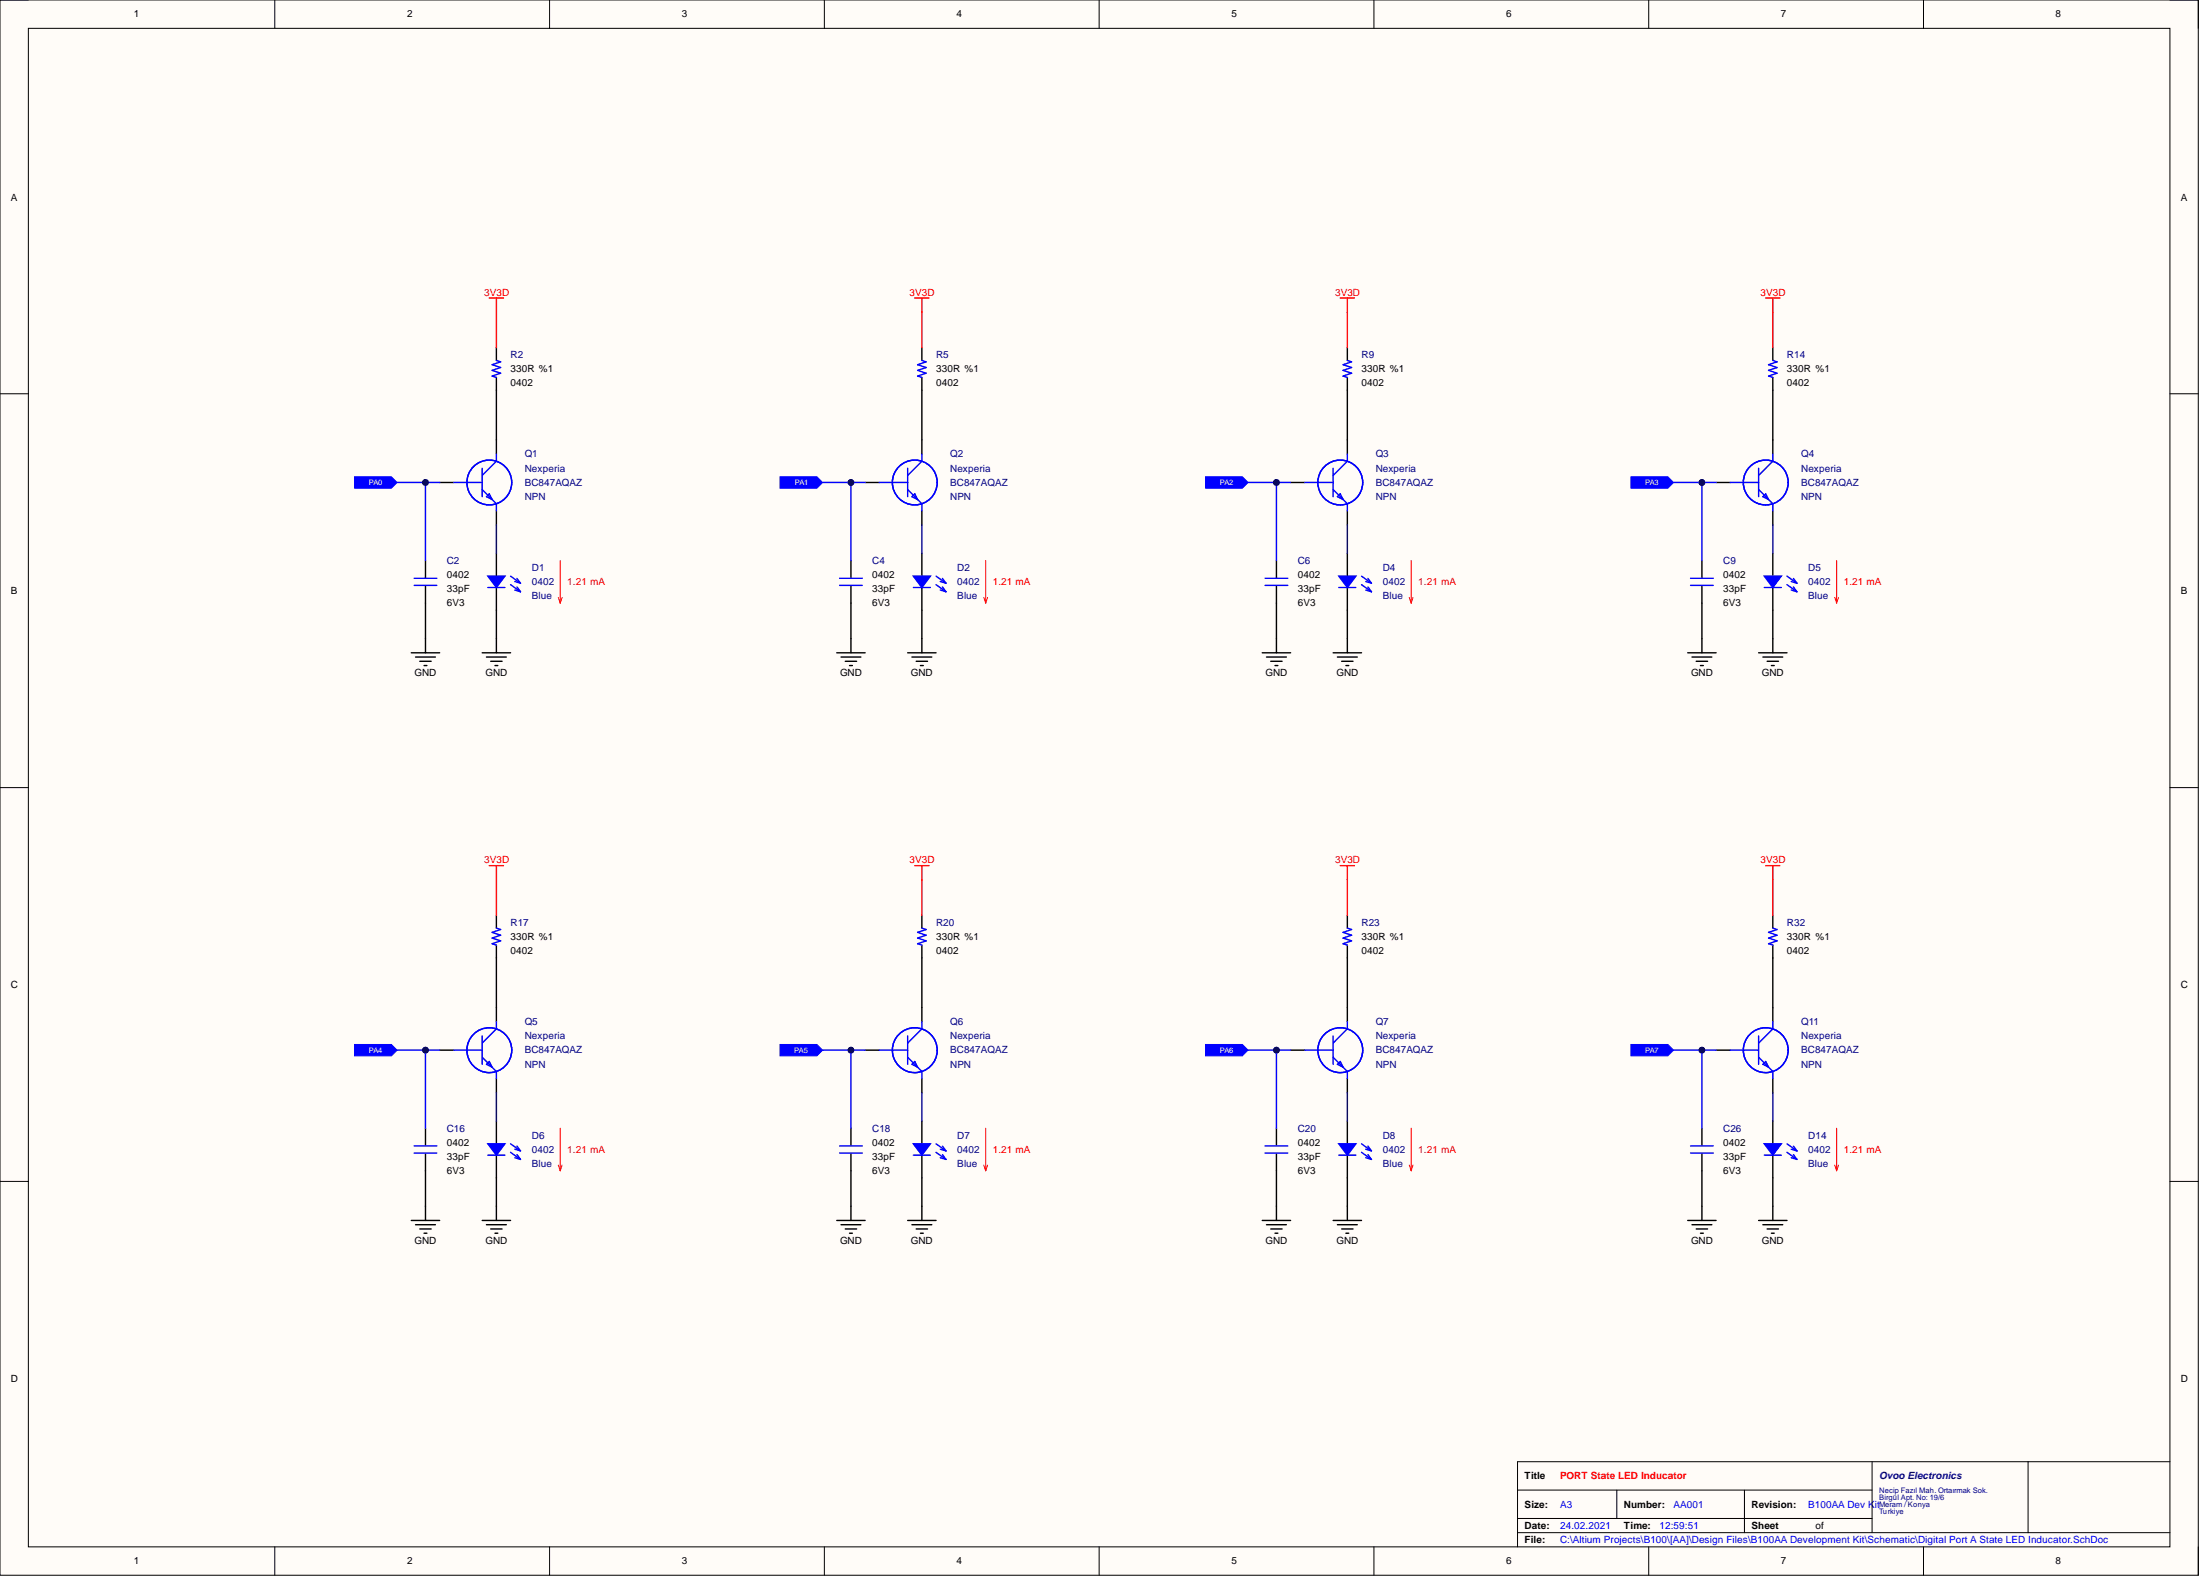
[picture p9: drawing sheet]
<svg xmlns="http://www.w3.org/2000/svg" width="393mm" height="282mm" viewBox="0 0 393 282" stroke-linecap="round" stroke-linejoin="round" font-family="sans-serif">
<path d="M0 0h393v281.6h-393z" fill-rule="evenodd" fill="#fffcf8"/>
<path d="M0 0h393v281.6h-393z" fill="none" stroke="#000" stroke-width=".18"/>
<path d="M5.1 5.1h382.9v271.4h-382.9z" fill-rule="evenodd" fill="#fffcf8"/>
<g fill="none" stroke="#000" stroke-width=".18">
<path d="M0 0h5.1M49.1 0v5.1M98.3 0v5.1M147.4 0v5.1M196.5 0v5.1M245.7 0v5.1M294.8 0v5.1M343.9 0v5.1M388 0h5v5.1M5.1 5.1h382.9v271.4h-382.9zM0 70.4h5.1M388 70.4h5"/>
<path d="M0 140.8h5.1M388 140.8h5M0 211.2h5.1M388 211.2h5M49.1 276.5v5.1M98.3 276.5v5.1M147.4 276.5v5.1M196.5 276.5v5.1M245.7 276.5v5.1M271.3 266.3h63.4M271.3 273.9h116.7M271.3 271.4h63.4"/>
<path d="M289.1 266.3v5.1M294.8 276.5v5.1M311.9 266.3v7.6M334.7 261.3v12.6M343.9 276.5v5.1M362.6 261.3v12.6M388 261.3h-116.7v15.2M393 276.5v5.1"/>
</g>
<g fill="none" stroke="#000" stroke-width=".25">
<path d="M88.8 62.1v2.3M88.8 67.5v2.2M88.8 78.6v2.6M78.6 86.2h2.5M88.8 91.3v2.5M88.8 98.9v4.1M73.5 116.7h5.1M74.3 117.4h3.5M75.1 118.2h2M75.8 119h.5M76.1 100.2v3M76.1 104.8v3"/>
<path d="M76.1 114.1v2.6M86.2 116.7h5.1M87 117.4h3.5M87.7 118.2h2.1M88.5 119h.5M88.8 105v4.1M88.8 114.1v2.6"/>
</g>
<path d="M87.5 53.3h2.5M88.8 53.3v2.5" fill="none" stroke="#f00" stroke-width=".25"/>
<path d="M99.8 106.8l.4 1M100.2 100.2v7.6M100.5 106.8l-.3 1" fill="none" stroke="#f00" stroke-width=".18"/>
<g fill="none" stroke="#00f" stroke-width=".25">
<path d="M88.8 64.4l.7 .3-1.5 .5 1.5 .5-1.5 .5 1.5 .5-1.5 .5 .8 .3M81.1 86.2h5.1M86.2 83.7v5.1M86.2 87.5l2.6 2.5v1.3M87.5 88.3l.5 1-1-.5zM88.8 81.2v1.2l-2.6 2.6M74 104.6h4.1M74 103.4h4.1M87.2 105h3.1"/>
<circle cx="87.5" cy="86.2" r="4"/>
</g>
<path d="M87.2 103h3.1l-1.5 2z" fill="#00f"/>
<path d="M87.2 103h3.1l-1.5 2zM91.3 103l1.8 1.2M91.3 104.5l1.8 1.3M92 103.9l1.1 .3M92 105.5l1.1 .3M92.4 103.4l.7 .8M92.4 104.9l.7 .9" fill="none" stroke="#00f" stroke-width=".25"/>
<path d="M63.4 85.2h6.6l1 1-1 1.1h-6.6z" fill-rule="evenodd" fill="#00f"/>
<path d="M63.4 85.2h6.6l1 1-1 1.1h-6.6z" fill="none" stroke="#00f" stroke-width=".18"/>
<g fill="none" stroke="#000" stroke-width=".25">
<path d="M164.8 62.1v2.3M164.8 67.5v2.2M164.8 78.6v2.6M154.7 86.2h2.5M164.8 91.3v2.5M164.8 98.9v4.1M149.6 116.7h5.1M150.4 117.4h3.5M151.1 118.2h2.1M151.9 119h.5M152.1 100.2v3M152.1 104.8v3"/>
<path d="M152.1 114.1v2.6M162.3 116.7h5.1M163 117.4h3.6M163.8 118.2h2M164.6 119h.5M164.8 105v4.1M164.8 114.1v2.6"/>
</g>
<path d="M163.6 53.3h2.5M164.8 53.3v2.5" fill="none" stroke="#f00" stroke-width=".25"/>
<path d="M175.9 106.8l.3 1M176.2 100.2v7.6M176.6 106.8l-.4 1" fill="none" stroke="#f00" stroke-width=".18"/>
<g fill="none" stroke="#00f" stroke-width=".25">
<path d="M164.8 64.4l.8 .3-1.5 .5 1.5 .5-1.5 .5 1.5 .5-1.5 .5 .7 .3M157.2 86.2h5.1M162.3 83.7v5.1M162.3 87.5l2.5 2.5v1.3M163.6 88.3l.5 1-1.1-.5zM164.8 81.2v1.2l-2.5 2.6M150.1 104.6h4.1M150.1 103.4h4.1M163.3 105h3"/>
<circle cx="163.6" cy="86.2" r="4"/>
</g>
<path d="M163.3 103h3l-1.5 2z" fill="#00f"/>
<path d="M163.3 103h3l-1.5 2zM167.4 103l1.7 1.2M167.4 104.5l1.7 1.3M168.1 103.9l1 .3M168.1 105.5l1 .3M168.5 103.4l.6 .8M168.5 104.9l.6 .9" fill="none" stroke="#00f" stroke-width=".25"/>
<path d="M139.5 85.2h6.6l1 1-1 1.1h-6.6z" fill-rule="evenodd" fill="#00f"/>
<path d="M139.5 85.2h6.6l1 1-1 1.1h-6.6z" fill="none" stroke="#00f" stroke-width=".18"/>
<g fill="none" stroke="#000" stroke-width=".25">
<path d="M240.9 62.1v2.3M240.9 67.5v2.2M240.9 78.6v2.6M230.8 86.2h2.5M240.9 91.3v2.5M240.9 98.9v4.1M225.7 116.7h5.1M226.4 117.4h3.6M227.2 118.2h2M228 119h.5M228.2 100.2v3M228.2 104.8v3"/>
<path d="M228.2 114.1v2.6M238.4 116.7h5M239.1 117.4h3.6M239.9 118.2h2M240.6 119h.5M240.9 105v4.1M240.9 114.1v2.6"/>
</g>
<path d="M239.6 53.3h2.6M240.9 53.3v2.5" fill="none" stroke="#f00" stroke-width=".25"/>
<path d="M252 106.8l.3 1M252.3 100.2v7.6M252.6 106.8l-.3 1" fill="none" stroke="#f00" stroke-width=".18"/>
<g fill="none" stroke="#00f" stroke-width=".25">
<path d="M240.9 64.4l.8 .3-1.6 .5 1.6 .5-1.6 .5 1.6 .5-1.6 .5 .8 .3M233.3 86.2h5.1M238.4 83.7v5.1M238.4 87.5l2.5 2.5v1.3M239.6 88.3l.5 1-1-.5zM240.9 81.2v1.2l-2.5 2.6M226.2 104.6h4M226.2 103.4h4M239.4 105h3"/>
<circle cx="239.6" cy="86.2" r="4"/>
</g>
<path d="M239.4 103h3l-1.5 2z" fill="#00f"/>
<path d="M239.4 103h3l-1.5 2zM243.4 103l1.8 1.2M243.4 104.5l1.8 1.3M244.2 103.9l1 .3M244.2 105.5l1 .3M244.6 103.4l.6 .8M244.6 104.9l.6 .9" fill="none" stroke="#00f" stroke-width=".25"/>
<path d="M215.5 85.2h6.6l1 1-1 1.1h-6.6z" fill-rule="evenodd" fill="#00f"/>
<path d="M215.5 85.2h6.6l1 1-1 1.1h-6.6z" fill="none" stroke="#00f" stroke-width=".18"/>
<g fill="none" stroke="#000" stroke-width=".25">
<path d="M317 62.1v2.3M317 67.5v2.2M317 78.6v2.6M306.8 86.2h2.6M317 91.3v2.5M317 98.9v4.1M301.8 116.7h5M302.5 117.4h3.6M303.3 118.2h2M304 119h.5M304.3 100.2v3M304.3 104.8v3"/>
<path d="M304.3 114.1v2.6M314.4 116.7h5.1M315.2 117.4h3.5M316 118.2h2M316.7 119h.5M317 105v4.1M317 114.1v2.6"/>
</g>
<path d="M315.7 53.3h2.5M317 53.3v2.5" fill="none" stroke="#f00" stroke-width=".25"/>
<path d="M328 106.8l.4 1M328.4 100.2v7.6M328.7 106.8l-.3 1" fill="none" stroke="#f00" stroke-width=".18"/>
<g fill="none" stroke="#00f" stroke-width=".25">
<path d="M317 64.4l.7 .3-1.5 .5 1.5 .5-1.5 .5 1.5 .5-1.5 .5 .8 .3M309.4 86.2h5M314.4 83.7v5.1M314.4 87.5l2.6 2.5v1.3M315.7 88.3l.5 1-1-.5zM317 81.2v1.2l-2.6 2.6M302.3 104.6h4M302.3 103.4h4M315.4 105h3.1"/>
<circle cx="315.7" cy="86.2" r="4"/>
</g>
<path d="M315.4 103h3.1l-1.5 2z" fill="#00f"/>
<path d="M315.4 103h3.1l-1.5 2zM319.5 103l1.8 1.2M319.5 104.5l1.8 1.3M320.3 103.9l1 .3M320.3 105.5l1 .3M320.7 103.4l.6 .8M320.7 104.9l.6 .9" fill="none" stroke="#00f" stroke-width=".25"/>
<path d="M291.6 85.2h6.6l1 1-1 1.1h-6.6z" fill-rule="evenodd" fill="#00f"/>
<path d="M291.6 85.2h6.6l1 1-1 1.1h-6.6z" fill="none" stroke="#00f" stroke-width=".18"/>
<g fill="none" stroke="#000" stroke-width=".25">
<path d="M88.8 163.6v2.3M88.8 168.9v2.3M78.6 187.7h2.5M88.8 180.1v2.5M88.8 192.8v2.5M73.5 218.1h5.1M74.3 218.9h3.5M75.1 219.7h2M76.1 201.7v3M76.1 206.2v3.1M76.1 215.6v2.5M86.2 218.1h5.1"/>
<path d="M87 218.9h3.5M87.7 219.7h2.1M88.8 200.4v4M88.8 206.5v4M88.8 215.6v2.5M75.8 220.4h.5M88.5 220.4h.5"/>
</g>
<path d="M87.5 154.7h2.5M88.8 154.7v2.6" fill="none" stroke="#f00" stroke-width=".25"/>
<path d="M99.8 208.2l.4 1.1M100.2 201.7v7.6M100.5 208.2l-.3 1.1" fill="none" stroke="#f00" stroke-width=".18"/>
<g fill="none" stroke="#00f" stroke-width=".25">
<path d="M88.8 165.9l.7 .2-1.5 .5 1.5 .6-1.5 .5 1.5 .5-1.5 .5 .8 .2M81.1 187.7h5.1M86.2 185.2v5M86.2 189l2.6 2.5v1.3M87.5 189.7l.5 1-1-.5zM88.8 182.6v1.3l-2.6 2.5M74 206.1h4.1M74 204.8h4.1M87.2 206.5h3.1"/>
<circle cx="87.5" cy="187.7" r="4"/>
</g>
<path d="M87.2 204.4h3.1l-1.5 2.1z" fill="#00f"/>
<path d="M87.2 204.4h3.1l-1.5 2.1zM91.3 204.4l1.8 1.3M91.3 206l1.8 1.2M92 205.4l1.1 .3M92 206.9l1.1 .3M92.4 204.9l.7 .8M92.4 206.4l.7 .8" fill="none" stroke="#00f" stroke-width=".25"/>
<path d="M63.4 186.7h6.6l1 1-1 1h-6.6z" fill-rule="evenodd" fill="#00f"/>
<path d="M63.4 186.7h6.6l1 1-1 1h-6.6z" fill="none" stroke="#00f" stroke-width=".18"/>
<g fill="none" stroke="#000" stroke-width=".25">
<path d="M164.8 163.6v2.3M164.8 168.9v2.3M154.7 187.7h2.5M164.8 180.1v2.5M164.8 192.8v2.5M149.6 218.1h5.1M150.4 218.9h3.5M151.1 219.7h2.1M152.1 201.7v3M152.1 206.2v3.1M152.1 215.6v2.5M162.3 218.1h5.1"/>
<path d="M163 218.9h3.6M163.8 219.7h2M164.8 200.4v4M164.8 206.5v4M164.8 215.6v2.5M151.9 220.4h.5M164.6 220.4h.5"/>
</g>
<path d="M163.6 154.7h2.5M164.8 154.7v2.6" fill="none" stroke="#f00" stroke-width=".25"/>
<path d="M175.9 208.2l.3 1.1M176.2 201.7v7.6M176.6 208.2l-.4 1.1" fill="none" stroke="#f00" stroke-width=".18"/>
<g fill="none" stroke="#00f" stroke-width=".25">
<path d="M164.8 165.9l.8 .2-1.5 .5 1.5 .6-1.5 .5 1.5 .5-1.5 .5 .7 .2M157.2 187.7h5.1M162.3 185.2v5M162.3 189l2.5 2.5v1.3M163.6 189.7l.5 1-1.1-.5zM164.8 182.6v1.3l-2.5 2.5M150.1 206.1h4.1M150.1 204.8h4.1M163.3 206.5h3"/>
<circle cx="163.6" cy="187.7" r="4"/>
</g>
<path d="M163.3 204.4h3l-1.5 2.1z" fill="#00f"/>
<path d="M163.3 204.4h3l-1.5 2.1zM167.4 204.4l1.7 1.3M167.4 206l1.7 1.2M168.1 205.4l1 .3M168.1 206.9l1 .3M168.5 204.9l.6 .8M168.5 206.4l.6 .8" fill="none" stroke="#00f" stroke-width=".25"/>
<path d="M139.5 186.7h6.6l1 1-1 1h-6.6z" fill-rule="evenodd" fill="#00f"/>
<path d="M139.5 186.7h6.6l1 1-1 1h-6.6z" fill="none" stroke="#00f" stroke-width=".18"/>
<g fill="none" stroke="#000" stroke-width=".25">
<path d="M240.9 163.6v2.3M240.9 168.9v2.3M230.8 187.7h2.5M240.9 180.1v2.5M240.9 192.8v2.5M225.7 218.1h5.1M226.4 218.9h3.6M227.2 219.7h2M228.2 201.7v3M228.2 206.2v3.1M228.2 215.6v2.5M238.4 218.1h5"/>
<path d="M239.1 218.9h3.6M239.9 219.7h2M240.9 200.4v4M240.9 206.5v4M240.9 215.6v2.5M228 220.4h.5M240.6 220.4h.5"/>
</g>
<path d="M239.6 154.7h2.6M240.9 154.7v2.6" fill="none" stroke="#f00" stroke-width=".25"/>
<path d="M252 208.2l.3 1.1M252.3 201.7v7.6M252.6 208.2l-.3 1.1" fill="none" stroke="#f00" stroke-width=".18"/>
<g fill="none" stroke="#00f" stroke-width=".25">
<path d="M240.9 165.9l.8 .2-1.6 .5 1.6 .6-1.6 .5 1.6 .5-1.6 .5 .8 .2M233.3 187.7h5.1M238.4 185.2v5M238.4 189l2.5 2.5v1.3M239.6 189.7l.5 1-1-.5zM240.9 182.6v1.3l-2.5 2.5M226.2 206.1h4M226.2 204.8h4M239.4 206.5h3"/>
<circle cx="239.6" cy="187.7" r="4"/>
</g>
<path d="M239.4 204.4h3l-1.5 2.1z" fill="#00f"/>
<path d="M239.4 204.4h3l-1.5 2.1zM243.4 204.4l1.8 1.3M243.4 206l1.8 1.2M244.2 205.4l1 .3M244.2 206.9l1 .3M244.6 204.9l.6 .8M244.6 206.4l.6 .8" fill="none" stroke="#00f" stroke-width=".25"/>
<path d="M215.5 186.7h6.6l1 1-1 1h-6.6z" fill-rule="evenodd" fill="#00f"/>
<path d="M215.5 186.7h6.6l1 1-1 1h-6.6z" fill="none" stroke="#00f" stroke-width=".18"/>
<g fill="none" stroke="#000" stroke-width=".25">
<path d="M317 163.6v2.3M317 168.9v2.3M306.8 187.7h2.6M317 180.1v2.5M317 192.8v2.5M301.8 218.1h5M302.5 218.9h3.6M303.3 219.7h2M304.3 201.7v3M304.3 206.2v3.1M304.3 215.6v2.5M314.4 218.1h5.1"/>
<path d="M315.2 218.9h3.5M316 219.7h2M317 200.4v4M317 206.5v4M317 215.6v2.5M304 220.4h.5M316.7 220.4h.5"/>
</g>
<path d="M315.7 154.7h2.5M317 154.7v2.6" fill="none" stroke="#f00" stroke-width=".25"/>
<path d="M328 208.2l.4 1.1M328.4 201.7v7.6M328.7 208.2l-.3 1.1" fill="none" stroke="#f00" stroke-width=".18"/>
<g fill="none" stroke="#00f" stroke-width=".25">
<path d="M317 165.9l.7 .2-1.5 .5 1.5 .6-1.5 .5 1.5 .5-1.5 .5 .8 .2M309.4 187.7h5M314.4 185.2v5M314.4 189l2.6 2.5v1.3M315.7 189.7l.5 1-1-.5zM317 182.6v1.3l-2.6 2.5M302.3 206.1h4M302.3 204.8h4M315.4 206.5h3.1"/>
<circle cx="315.7" cy="187.7" r="4"/>
</g>
<path d="M315.4 204.4h3.1l-1.5 2.1z" fill="#00f"/>
<path d="M315.4 204.4h3.1l-1.5 2.1zM319.5 204.4l1.8 1.3M319.5 206l1.8 1.2M320.3 205.4l1 .3M320.3 206.9l1 .3M320.7 204.9l.6 .8M320.7 206.4l.6 .8" fill="none" stroke="#00f" stroke-width=".25"/>
<path d="M291.6 186.7h6.6l1 1-1 1h-6.6z" fill-rule="evenodd" fill="#00f"/>
<path d="M291.6 186.7h6.6l1 1-1 1h-6.6z" fill="none" stroke="#00f" stroke-width=".18"/>
<path d="M317 69.7v8.9" fill="none" stroke="#000" stroke-width=".25"/>
<path d="M71 187.7h5.1" fill="none" stroke="#00f" stroke-width=".25"/>
<circle cx="76.1" cy="187.7" r=".51" fill="#000080"/>
<circle cx="76.1" cy="187.7" r=".51" fill="none" stroke="#000080" stroke-width=".18"/>
<path d="M71 86.2h5.1" fill="none" stroke="#00f" stroke-width=".25"/>
<circle cx="76.1" cy="86.2" r=".51" fill="#000080"/>
<circle cx="76.1" cy="86.2" r=".51" fill="none" stroke="#000080" stroke-width=".18"/>
<path d="M78.6 187.7h-2.5v14" fill="none" stroke="#00f" stroke-width=".25"/>
<circle cx="76.1" cy="187.7" r=".51" fill="#000080"/>
<circle cx="76.1" cy="187.7" r=".51" fill="none" stroke="#000080" stroke-width=".18"/>
<path d="M78.6 86.2h-2.5v14" fill="none" stroke="#00f" stroke-width=".25"/>
<circle cx="76.1" cy="86.2" r=".51" fill="#000080"/>
<circle cx="76.1" cy="86.2" r=".51" fill="none" stroke="#000080" stroke-width=".18"/>
<path d="M147.1 187.7h5" fill="none" stroke="#00f" stroke-width=".25"/>
<circle cx="152.1" cy="187.7" r=".51" fill="#000080"/>
<circle cx="152.1" cy="187.7" r=".51" fill="none" stroke="#000080" stroke-width=".18"/>
<path d="M147.1 86.2h5" fill="none" stroke="#00f" stroke-width=".25"/>
<circle cx="152.1" cy="86.2" r=".51" fill="#000080"/>
<circle cx="152.1" cy="86.2" r=".51" fill="none" stroke="#000080" stroke-width=".18"/>
<path d="M154.7 187.7h-2.6v14" fill="none" stroke="#00f" stroke-width=".25"/>
<circle cx="152.1" cy="187.7" r=".51" fill="#000080"/>
<circle cx="152.1" cy="187.7" r=".51" fill="none" stroke="#000080" stroke-width=".18"/>
<path d="M154.7 86.2h-2.6v14" fill="none" stroke="#00f" stroke-width=".25"/>
<circle cx="152.1" cy="86.2" r=".51" fill="#000080"/>
<circle cx="152.1" cy="86.2" r=".51" fill="none" stroke="#000080" stroke-width=".18"/>
<path d="M223.1 187.7h5.1" fill="none" stroke="#00f" stroke-width=".25"/>
<circle cx="228.2" cy="187.7" r=".51" fill="#000080"/>
<circle cx="228.2" cy="187.7" r=".51" fill="none" stroke="#000080" stroke-width=".18"/>
<path d="M223.1 86.2h5.1" fill="none" stroke="#00f" stroke-width=".25"/>
<circle cx="228.2" cy="86.2" r=".51" fill="#000080"/>
<circle cx="228.2" cy="86.2" r=".51" fill="none" stroke="#000080" stroke-width=".18"/>
<path d="M230.8 187.7h-2.6v14" fill="none" stroke="#00f" stroke-width=".25"/>
<circle cx="228.2" cy="187.7" r=".51" fill="#000080"/>
<circle cx="228.2" cy="187.7" r=".51" fill="none" stroke="#000080" stroke-width=".18"/>
<path d="M230.8 86.2h-2.6v14" fill="none" stroke="#00f" stroke-width=".25"/>
<circle cx="228.2" cy="86.2" r=".51" fill="#000080"/>
<circle cx="228.2" cy="86.2" r=".51" fill="none" stroke="#000080" stroke-width=".18"/>
<path d="M299.2 187.7h5.1" fill="none" stroke="#00f" stroke-width=".25"/>
<circle cx="304.3" cy="187.7" r=".51" fill="#000080"/>
<circle cx="304.3" cy="187.7" r=".51" fill="none" stroke="#000080" stroke-width=".18"/>
<path d="M299.2 86.2h5.1" fill="none" stroke="#00f" stroke-width=".25"/>
<circle cx="304.3" cy="86.2" r=".51" fill="#000080"/>
<circle cx="304.3" cy="86.2" r=".51" fill="none" stroke="#000080" stroke-width=".18"/>
<path d="M306.8 187.7h-2.5v14" fill="none" stroke="#00f" stroke-width=".25"/>
<circle cx="304.3" cy="187.7" r=".51" fill="#000080"/>
<circle cx="304.3" cy="187.7" r=".51" fill="none" stroke="#000080" stroke-width=".18"/>
<path d="M306.8 86.2h-2.5v14" fill="none" stroke="#00f" stroke-width=".25"/>
<circle cx="304.3" cy="86.2" r=".51" fill="#000080"/>
<circle cx="304.3" cy="86.2" r=".51" fill="none" stroke="#000080" stroke-width=".18"/>
<g fill="none" stroke="#000" stroke-width=".25">
<path d="M88.8 69.7v8.9M164.8 69.7v8.9M240.9 69.7v8.9M76.1 107.8v6.3M88.8 109.1v5M152.1 107.8v6.3M164.8 109.1v5M228.2 107.8v6.3M240.9 109.1v5M304.3 107.8v6.3M317 109.1v5M88.8 171.2v8.9"/>
<path d="M164.8 171.2v8.9M240.9 171.2v8.9M317 171.2v8.9M76.1 209.3v6.3M88.8 210.5v5.1M152.1 209.3v6.3M164.8 210.5v5.1M228.2 209.3v6.3M240.9 210.5v5.1M304.3 209.3v6.3M317 210.5v5.1"/>
</g>
<path d="M88.8 93.8v5.1M164.8 93.8v5.1M240.9 93.8v5.1M317 93.8v5.1M88.8 195.3v5.1M164.8 195.3v5.1M240.9 195.3v5.1M317 195.3v5.1" fill="none" stroke="#000080" stroke-width=".25"/>
<path d="M88.8 55.8v6.3M164.8 55.8v6.3M240.9 55.8v6.3M317 55.8v6.3M88.8 157.3v6.3M164.8 157.3v6.3M240.9 157.3v6.3M317 157.3v6.3" fill="none" stroke="#f00" stroke-width=".25"/>
<g font-size="1.8">
<text x="23.9" y="3.1">1</text>
<text x="72.8" y="3.1">2</text>
<text x="121.9" y="3.1">3</text>
<text x="171" y="3.1">4</text>
<text x="220.2" y="3.1">5</text>
<text x="269.3" y="3.1">6</text>
<text x="318.4" y="3.1">7</text>
<text x="367.5" y="3.1">8</text>
<text x="1.9" y="35.8">A</text>
<text x="389.9" y="35.8">A</text>
<text x="91.3" y="66.5">330R %1</text>
<text x="91.3" y="69.1">0402</text>
<text x="167.4" y="66.5">330R %1</text>
<text x="167.4" y="69.1">0402</text>
<text x="243.4" y="66.5">330R %1</text>
<text x="243.4" y="69.1">0402</text>
<text x="319.5" y="66.5">330R %1</text>
<text x="319.5" y="69.1">0402</text>
<text x="1.9" y="106.2">B</text>
<text x="79.9" y="103.3">0402</text>
<text x="79.9" y="105.9">33pF</text>
<text x="155.9" y="103.3">0402</text>
<text x="155.9" y="105.9">33pF</text>
<text x="232" y="103.3">0402</text>
<text x="232" y="105.9">33pF</text>
<text x="308.1" y="103.3">0402</text>
<text x="308.1" y="105.9">33pF</text>
<text x="389.9" y="106.2">B</text>
<text x="79.9" y="108.4">6V3</text>
<text x="155.9" y="108.4">6V3</text>
<text x="232" y="108.4">6V3</text>
<text x="308.1" y="108.4">6V3</text>
<text x="74.1" y="120.8">GND</text>
<text x="86.8" y="120.8">GND</text>
<text x="150.2" y="120.8">GND</text>
<text x="162.9" y="120.8">GND</text>
<text x="226.3" y="120.8">GND</text>
<text x="239" y="120.8">GND</text>
<text x="302.3" y="120.8">GND</text>
<text x="315" y="120.8">GND</text>
<text x="91.3" y="168">330R %1</text>
<text x="91.3" y="170.5">0402</text>
<text x="167.4" y="168">330R %1</text>
<text x="167.4" y="170.5">0402</text>
<text x="243.4" y="168">330R %1</text>
<text x="243.4" y="170.5">0402</text>
<text x="319.5" y="168">330R %1</text>
<text x="319.5" y="170.5">0402</text>
<text x="1.9" y="176.6">C</text>
<text x="389.9" y="176.6">C</text>
<text x="79.9" y="204.8">0402</text>
<text x="79.9" y="207.3">33pF</text>
<text x="79.9" y="209.9">6V3</text>
<text x="155.9" y="204.8">0402</text>
<text x="155.9" y="207.3">33pF</text>
<text x="155.9" y="209.9">6V3</text>
<text x="232" y="204.8">0402</text>
<text x="232" y="207.3">33pF</text>
<text x="232" y="209.9">6V3</text>
<text x="308.1" y="204.8">0402</text>
<text x="308.1" y="207.3">33pF</text>
<text x="308.1" y="209.9">6V3</text>
<text x="74.1" y="222.3">GND</text>
<text x="86.8" y="222.3">GND</text>
<text x="150.2" y="222.3">GND</text>
<text x="162.9" y="222.3">GND</text>
<text x="226.3" y="222.3">GND</text>
<text x="239" y="222.3">GND</text>
<text x="302.3" y="222.3">GND</text>
<text x="315" y="222.3">GND</text>
<text x="1.9" y="247">D</text>
<text x="389.9" y="247">D</text>
<text x="272.6" y="264.4">Title</text>
<text x="272.6" y="269.5">Size:</text>
<text x="290.3" y="269.5">Number:</text>
<text x="313.2" y="269.5">Revision:</text>
<text x="272.6" y="273.3">Date:</text>
<text x="272.6" y="275.8">File:</text>
<text x="290.3" y="273.3">Time:</text>
<text x="313.2" y="273.3">Sheet</text>
<text x="324.6" y="273.3">of</text>
<text x="23.9" y="279.6">1</text>
<text x="72.8" y="279.6">2</text>
<text x="121.9" y="279.6">3</text>
<text x="171" y="279.6">4</text>
<text x="220.2" y="279.6">5</text>
<text x="269.3" y="279.6">6</text>
<text x="318.4" y="279.6">7</text>
<text x="367.5" y="279.6">8</text>
</g>
<g font-size="1.8" fill="#f00">
<text x="86.6" y="52.8">3V3D</text>
<text x="162.6" y="52.8">3V3D</text>
<text x="238.7" y="52.8">3V3D</text>
<text x="314.8" y="52.8">3V3D</text>
<text x="101.4" y="104.6">1.21 mA</text>
<text x="177.5" y="104.6">1.21 mA</text>
<text x="253.6" y="104.6">1.21 mA</text>
<text x="329.6" y="104.6">1.21 mA</text>
<text x="86.6" y="154.3">3V3D</text>
<text x="162.6" y="154.3">3V3D</text>
<text x="238.7" y="154.3">3V3D</text>
<text x="314.8" y="154.3">3V3D</text>
<text x="101.4" y="206">1.21 mA</text>
<text x="177.5" y="206">1.21 mA</text>
<text x="253.6" y="206">1.21 mA</text>
<text x="329.6" y="206">1.21 mA</text>
<text x="278.9" y="264.4">PORT State LED Inducator</text>
</g>
<g font-size="1.8" fill="#000080">
<text x="91.3" y="64">R2</text>
<text x="167.4" y="64">R5</text>
<text x="243.4" y="64">R9</text>
<text x="319.5" y="64">R14</text>
<text x="93.8" y="81.8">Q1</text>
<text x="169.9" y="81.8">Q2</text>
<text x="246" y="81.8">Q3</text>
<text x="322" y="81.8">Q4</text>
<text x="93.8" y="84.3">Nexperia</text>
<text x="93.8" y="86.8">BC847AQAZ</text>
<text x="93.8" y="89.4">NPN</text>
<text x="169.9" y="84.3">Nexperia</text>
<text x="169.9" y="86.8">BC847AQAZ</text>
<text x="169.9" y="89.4">NPN</text>
<text x="246" y="84.3">Nexperia</text>
<text x="246" y="86.8">BC847AQAZ</text>
<text x="246" y="89.4">NPN</text>
<text x="322" y="84.3">Nexperia</text>
<text x="322" y="86.8">BC847AQAZ</text>
<text x="322" y="89.4">NPN</text>
<text x="79.9" y="100.8">C2</text>
<text x="155.9" y="100.8">C4</text>
<text x="232" y="100.8">C6</text>
<text x="308.1" y="100.8">C9</text>
<text x="95.1" y="104.6">0402</text>
<text x="95.1" y="107.1">Blue</text>
<text x="95.1" y="102">D1</text>
<text x="171.2" y="104.6">0402</text>
<text x="171.2" y="107.1">Blue</text>
<text x="171.2" y="102">D2</text>
<text x="247.2" y="104.6">0402</text>
<text x="247.2" y="107.1">Blue</text>
<text x="247.2" y="102">D4</text>
<text x="323.3" y="104.6">0402</text>
<text x="323.3" y="107.1">Blue</text>
<text x="323.3" y="102">D5</text>
<text x="91.3" y="165.5">R17</text>
<text x="167.4" y="165.5">R20</text>
<text x="243.4" y="165.5">R23</text>
<text x="319.5" y="165.5">R32</text>
<text x="93.8" y="185.8">Nexperia</text>
<text x="93.8" y="183.2">Q5</text>
<text x="169.9" y="185.8">Nexperia</text>
<text x="169.9" y="183.2">Q6</text>
<text x="246" y="185.8">Nexperia</text>
<text x="246" y="183.2">Q7</text>
<text x="322" y="185.8">Nexperia</text>
<text x="322" y="183.2">Q11</text>
<text x="93.8" y="188.3">BC847AQAZ</text>
<text x="93.8" y="190.8">NPN</text>
<text x="169.9" y="188.3">BC847AQAZ</text>
<text x="169.9" y="190.8">NPN</text>
<text x="246" y="188.3">BC847AQAZ</text>
<text x="246" y="190.8">NPN</text>
<text x="322" y="188.3">BC847AQAZ</text>
<text x="322" y="190.8">NPN</text>
<text x="79.9" y="202.2">C16</text>
<text x="95.1" y="203.5">D6</text>
<text x="155.9" y="202.2">C18</text>
<text x="171.2" y="203.5">D7</text>
<text x="232" y="202.2">C20</text>
<text x="247.2" y="203.5">D8</text>
<text x="308.1" y="202.2">C26</text>
<text x="323.3" y="203.5">D14</text>
<text x="95.1" y="206">0402</text>
<text x="95.1" y="208.6">Blue</text>
<text x="171.2" y="206">0402</text>
<text x="171.2" y="208.6">Blue</text>
<text x="247.2" y="206">0402</text>
<text x="247.2" y="208.6">Blue</text>
<text x="323.3" y="206">0402</text>
<text x="323.3" y="208.6">Blue</text>
<text x="336" y="264.4">Ovoo Electronics</text>
</g>
<g font-size="1.8" fill="#00f">
<text x="278.9" y="269.5">A3</text>
<text x="299.2" y="269.5">AA001</text>
<text x="323.3" y="269.5">B100AA Dev Kit</text>
<text x="278.9" y="273.3">24.02.2021</text>
<text x="278.9" y="275.8">C:\Altium Projects\B100\[AA]\Design Files\B100AA Development Kit\Schematic\Digital Port A State LED Inducator.SchDoc</text>
<text x="296.7" y="273.3">12:59:51</text>
</g>
<g font-size="1.4" fill="#fff">
<text x="65.9" y="86.7">PA0</text>
<text x="142.1" y="86.7">PA1</text>
<text x="218.1" y="86.7">PA2</text>
<text x="294.1" y="86.7">PA3</text>
<text x="65.9" y="188.2">PA4</text>
<text x="142" y="188.2">PA5</text>
<text x="218.1" y="188.2">PA6</text>
<text x="294.1" y="188.2">PA7</text>
</g>
<g font-size="1.4" fill="#000080">
<text x="336" y="266.8">Necip Fazıl Mah. Ortaırmak Sok.</text>
<text x="336" y="268.1">Birgül Apt. No: 19/6</text>
<text x="336" y="269.4">Meram / Konya</text>
<text x="336" y="270.6">Turkiye</text>
</g>
</svg>
